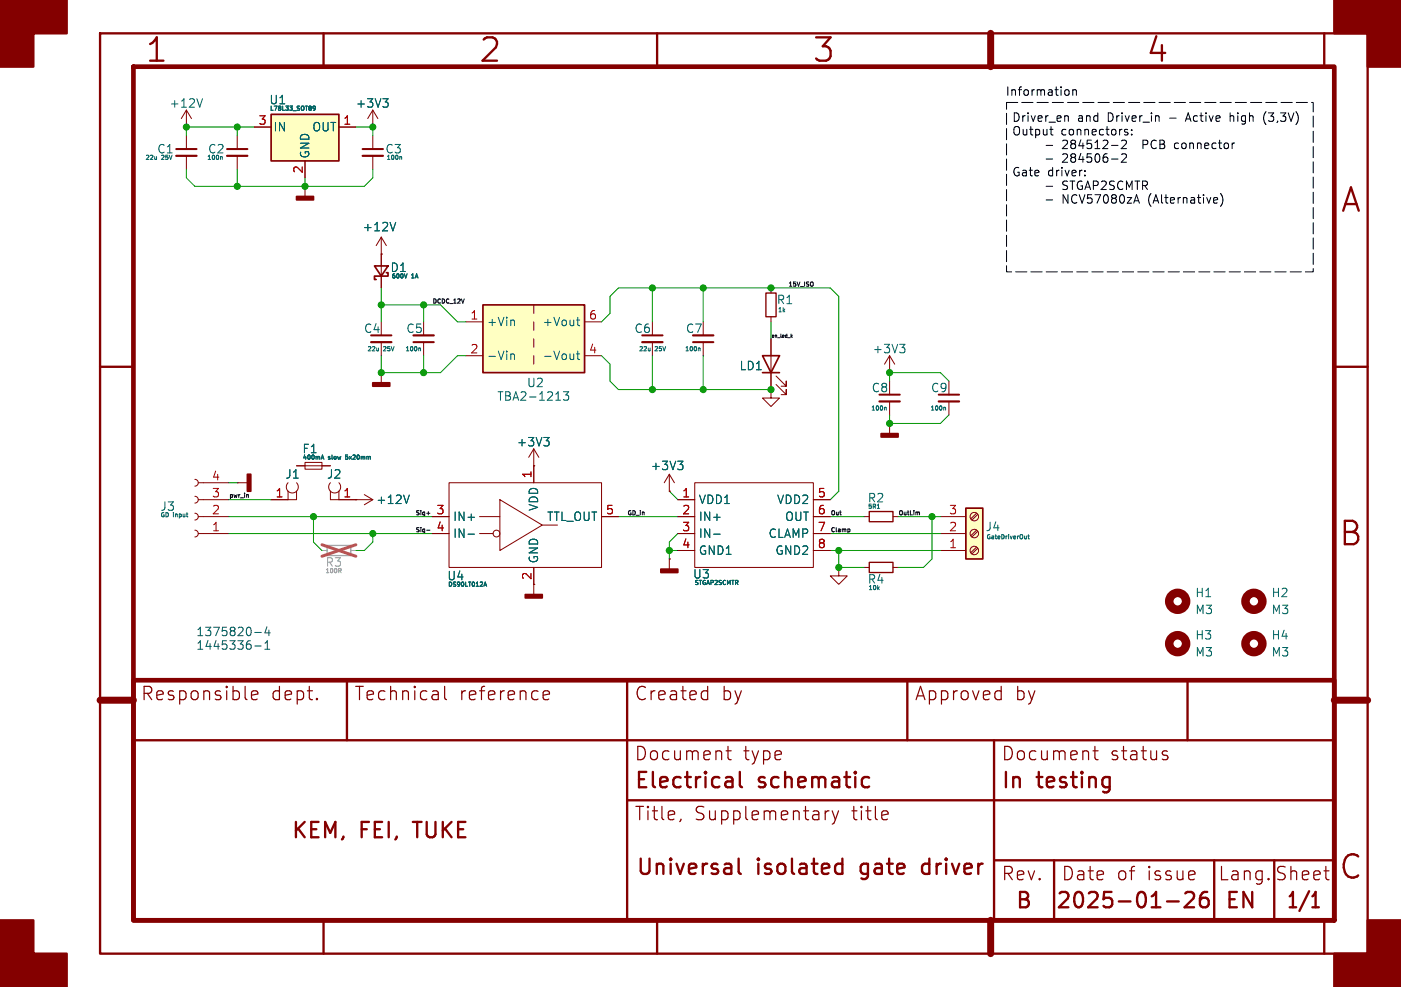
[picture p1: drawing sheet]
<svg xmlns="http://www.w3.org/2000/svg" width="210mm" height="148mm" viewBox="0 0 210 148" stroke-linecap="round" stroke-linejoin="round" font-family="sans-serif">
<g fill="none" stroke="#840000" stroke-width=".35">
<path d="M15 5h190v138h-190zM48.5 5v5M98.5 5v5M148.5 5v5M198.5 5v5M15 55h5M200 55h5M15 105h5M20 111h180M52 102v9M94 102v36M108.8 116.6l.2-.1 .7 .1 .1 .2v1.3"/>
<path d="M108.8 117.9l.2 .2h.6l.2-.2M109.8 117.1l-1 .2M110.9 115.8v1.9l.1 .2 .2 .2M130.3 116.6l-.7-.1-.2 .1-.2 .4v.6l.2 .3 .2 .2 .7-.2M136 102v9M149 111v27M165.7 116.5l.6 .1M166.3 117.9l-.6 .2M166.3 116.5v1.9l-.1 .2-.3 .2M178 102v9M200 105h5M48.5 138v5"/>
<path d="M94 120h106M98.5 138v5M109.3 129.5l.2 .1 .1 .2v1.3M109.6 130.9l-.2 .2M109.6 130.1l-.2 .1M110.7 128.8v1.9l.1 .2 .2 .2M125.4 130.9l.2 .2 .7-.2M125.4 129.6l.2-.1 .7 .1M126.3 128.8v2.3M138.3 129.7l-.1 .3v.6l.1 .2M148.5 138v5M149 129h51"/>
<path d="M158 129v9M174.9 135.2h1.8M177.7 134l.3-.2h.5a.62 .62 0 0 1 .4 .9l-1.3 1.4h1.4M181 133.8a.91 .91 0 0 0-1.1 .9v.9l.2 .3 .6 .2 .4-.3 .1-.2v-.5l-.2-.4-.7-.1-.2 .1-.2 .4M182 129v9M191 129v9M196.7 136.1h1M196.7 134.4l.5-.6v2.3M198.5 138v5"/>
</g>
<path d="M20 10h180v128h-180zM20 102h180v36h-180z" fill="none" stroke="#840000" stroke-width=".7"/>
<path d="M148.5 5v5M15 105h5M200 105h5M148.5 138v5" fill="none" stroke="#840000" stroke-width="1.1"/>
<g fill="#840000" stroke="#840000" stroke-width=".35">
<path d="M0 0h10v5h-5v5h-5z"/>
<path d="M0 138h5v5h5v5h-10z"/>
<path d="M200 0h10v10h-5v-5h-5z"/>
<path d="M205 138h5v10h-10v-5h5z"/>
</g>
<g fill="none" stroke="#840000" stroke-width=".18">
<path d="M37.7 104.3l.9-.2v-.4l-.6-.1-.3 .3v.7l.1 .2 .2 .1 .6-.1M47.5 104.7l.1 .1-.1 .1M47.5 104.7l-.1 .1 .1 .1M47.5 104.7v.2M66.6 102.9v1.7l.3 .3M81.4 104.3l1-.2-.1-.4-.6-.1-.3 .3v.7l.1 .2 .2 .1 .6-.1M105.5 103.6l.6 .1M106.1 104.8l-.6 .1M106.1 102.9v2M108.8 112.6h.8M109.1 111.9v1.7l.1 .2 .4 .1M149.5 103.6l.6 .1"/>
<path d="M150.1 104.8l-.6 .1M150.1 102.9v2M163.8 112.6h.8M164.1 111.9v1.7l.1 .2 .4 .1M174.5 112.6l.5 .1M174.5 113.3l.5 .1 .1 .2-.3 .3h-.4M102.1 122.8l-.2 .4M123.7 121.6v1.3M124.3 121.6a.51 .51 0 0 0-.6 .4M124.7 121.6l.5 1.3M125.2 122.9l-.2 .5-.3 .2M125.7 121.6l-.5 1.3"/>
<path d="M132.8 121.6l.2 .1 .1 .4-.9 .2M133 122.8l-.2 .1M190.1 131.7l.1 .1-.1 .1M198.5 130.6h.7M199 131.9h.2"/>
</g>
<path d="M101.6 74.9h2.5M101.6 77.5h2.5M104.1 72.4h17.8v12.7h-17.8zM121.9 74.9h2.6M121.9 77.5h2.6M101.6 80h2.5M101.6 82.6h2.5M121.9 80h2.6M121.9 82.6h2.6M129.5 85.1h.8M133.9 85.1h.7" fill="none" stroke="#840000" stroke-width=".15"/>
<path d="M107 80.1h1M131.6 88.2l.2 .2" fill="none" stroke="#006464" stroke-width=".15"/>
<path d="M130.3 84.3h3.6v1.6h-3.6z" fill="none" stroke="#840000" stroke-width=".2"/>
<g fill="none" stroke="#840000" stroke-width="1.3">
<circle cx="176.5" cy="90.2" r="1.27"/>
<circle cx="188" cy="90.2" r="1.27"/>
</g>
<path d="M72.4 45.7h15.2v10.2h-15.2z" fill="#ffffc2"/>
<path d="M72.4 45.7h15.2v10.2h-15.2z" fill="none" stroke="#840000" stroke-width=".25"/>
<path d="M69.8 48.3h2.6M69.8 53.3h2.6M80 45.7v1.3M80 48.3v1.2M80 50.8v1.3M80 53.3v1.3M87.6 48.3h2.6M87.6 53.3h2.6" fill="none" stroke="#840000" stroke-width=".15"/>
<path d="M76.6 53.2l.1-.1h.4v.8M76.6 53.1v.8M76.9 48l.2 .2v.6M84.5 58.7h.7l-.4 .5 .4 .2v.5l-.2 .1h-.4l-.1-.1M86.4 53.1h.5M86.4 48h.5M86.6 47.6v1.1l.3 .1M86.6 52.6v1.1l.3 .2M83.3 60h.7" fill="none" stroke="#006464" stroke-width=".15"/>
<circle cx="188" cy="96.5" r="1.27" fill="none" stroke="#840000" stroke-width="1.3"/>
<path d="M144.8 76.2h2.5v7.6h-2.5z" fill="#ffffc2"/>
<path d="M56.1 39.9h2.1l-1.1 1.5zM57.9 40.9h.3v.5h-2.1v.5h.3M114.3 53.3h2.5l-1.2 2.6zM114.3 55.9h2.5M144.8 76.2h2.5v7.6h-2.5z" fill="none" stroke="#840000" stroke-width=".25"/>
<g fill="none" stroke="#840000" stroke-width=".15">
<path d="M45.7 27.9h.1M45.7 27.9v1.6M57.1 38.1h.1M57.1 35.6v7.6M57.1 35.6l-.7 1.2M57.1 35.6l.8 1.2M57.1 55.9h.1M57.1 55.9v1.5M97.8 51.3v2M105.4 51.3v2M115.6 58.4v1.3h1.2l-1.2 1.3-1.3-1.3h1.3M115.6 58.4h.1"/>
<path d="M115.6 43.2v.7M115.6 47.5v.8M115.6 50.8v7.6M116.3 57.7l1.6 1.5v-.8v.8h-.8M116.3 56.4l1.6 1.5v-.7v.7h-.8M133.3 55.9h.1M133.3 53.3l-.7 1.3M133.3 53.3v2.6M133.3 53.3l.8 1.3M29.2 71.9a.51 .51 0 0 1 .5 .5 .51 .51 0 0 1-.5 .5M29.2 74.4a.51 .51 0 0 1 .5 .5 .51 .51 0 0 1-.5 .5M29.2 77a.51 .51 0 0 1 .5 .5 .51 .51 0 0 1-.5 .5"/>
<path d="M29.2 79.5a.51 .51 0 0 1 .5 .5 .51 .51 0 0 1-.5 .5M29.7 77.5h4.6M29.7 72.4h4.6M29.7 74.9h4.6M35.6 72.4h.1M35.6 72.4h1.5M43.2 73.7a.9 .9 0 0 0 1.2 0M43.2 72.4a.9 .9 0 0 0 0 1.3M43.2 73.7v1.2M44.4 72.4a.9 .9 0 0 1 0 1.3M44.4 73.7v1.2h-3.8M44.4 69.9h5.1"/>
<path d="M45.7 69.3h2.6v1.1h-2.6zM49.5 73.7a.9 .9 0 0 0 1.3 0M49.5 72.4a.9 .9 0 0 0 0 1.3M49.5 73.7v1.2h6.4M50.8 72.4a.9 .9 0 0 1 0 1.3M50.8 73.7v1.2M53.3 74.9h.1M54.6 74.2l1.3 .7M55.9 74.9l-1.3 .8M64.8 77.5h2.5M67.3 72.4h22.9v12.7h-22.9zM71.9 77.5h3"/>
<path d="M74.9 74.9l6.4 3.8-6.4 3.9zM80 69.9h.1M80 67.3v5.1M80 67.3l-.8 1.3M80 67.3l.8 1.3M81.3 78.7h2.3M90.2 77.5h2.5M100.3 73.7h.1M100.3 71.1l-.7 1.3M100.3 71.1v2.6M100.3 71.1l.8 1.3M129.5 77.5h.8"/>
<path d="M133.3 63.5h.1M133.3 60.2v2M133.3 63.5v1.5M133.9 77.5h.7M141 77.5h3.8M142.2 60.2v2M146.4 77l-.9 .8M146.4 79.5l-.9 .8M146.6 77.1l-.9 .9M146.6 79.7l-.9 .8M29.7 80h4.6M64.8 80h2.5"/>
<path d="M71.9 80h2M80 85.1v4.1M100.3 83.8h.1M100.3 83.8v1.5M125.7 85.1v1.3h1.3l-1.3 1.2-1.2-1.2h1.2M125.7 85.1h.1M141 82.6h3.8M141 80h3.8M146.4 82l-.9 .9M146.6 82.2l-.9 .9"/>
<circle cx="146" cy="77.5" r=".63"/>
<circle cx="74.4" cy="80" r=".51"/>
<circle cx="146" cy="82.5" r=".63"/>
<circle cx="146" cy="80" r=".63"/>
</g>
<g fill="none" stroke="#006464" stroke-width=".15">
<path d="M59.3 33.3l-.4 1.3M61 41.1l-.2 .6M97.4 52.2v.4M97.4 52.5v.1M104.7 52.2h.2v.4M134.9 51.6h.7l-.4 .5M135.4 52.1l.2 .3v.3l-.2 .2M48.2 68.7h.3M48.3 68.2l.3 .7M51.8 68.8l.2 .1M52.1 68.2h-.3v.3h.2M61.3 74.2l-.4 1.3"/>
<path d="M81.5 65.6h.8l-.4 .5M82.1 66.1l.2 .2v.3l-.2 .3M101.6 69.2h.8l-.4 .4M102.1 69.6l.3 .3v.3l-.3 .2M131.5 76.2h.4M132.6 61.1h.2v.4M141.5 61.1h.2v.4M70.2 80.1h.9M72.5 87.9l.2-.6 .2 .6M72.6 87.7h.3M153.8 80.8h-.1M153.9 80.4v.4"/>
<path d="M153.9 80.7l-.1 .1M154.1 80.4h.2M154.2 80.2v.5l.1 .1"/>
</g>
<path d="M96.3 51.3h3M103.9 50.3h3M131.8 60.2h3.1M140.7 60.2h3.1" fill="none" stroke="#840000" stroke-width=".33"/>
<path d="M96.3 50.3h3M103.9 51.3h3M131.8 59.2h3.1M140.7 59.2h3.1" fill="none" stroke="#840000" stroke-width=".3"/>
<g fill="#840000" stroke="#840000" stroke-width=".25">
<path d="M55.9 57.4h2.5v.5h-2.5z"/>
<path d="M78.7 89.2h2.6v.5h-2.6z"/>
<path d="M37.1 71.1h.5v2.6h-.5z"/>
<path d="M132.1 65h2.5v.5h-2.5z"/>
<path d="M99.1 85.3h2.5v.6h-2.5z"/>
<path d="M44.4 29.5h2.6v.5h-2.6z"/>
</g>
<path d="M49 81.8h3.6v1.5h-3.6z" fill="none" stroke="#a1a1a1" stroke-width=".2"/>
<path d="M48.3 82.6h.7M52.6 82.6h.7" fill="none" stroke="#a1a1a1" stroke-width=".15"/>
<path d="M50.9 85.6l.2 .3" fill="none" stroke="#989898" stroke-width=".15"/>
<path d="M48.3 81.7l5 1.7M53.3 81.7l-5 1.7" fill="none" stroke="#e65255" stroke-width=".46"/>
<path d="M114.8 43.9h1.5v3.6h-1.5zM130.3 76.7h3.6v1.5h-3.6z" fill="none" stroke="#840000" stroke-width=".2"/>
<circle cx="176.5" cy="96.5" r="1.27" fill="none" stroke="#840000" stroke-width="1.3"/>
<path d="M40.6 17.1h10.2v7h-10.2z" fill="#ffffc2"/>
<path d="M40.6 17.1h10.2v7h-10.2z" fill="none" stroke="#840000" stroke-width=".25"/>
<g fill="none" stroke="#840000" stroke-width=".15">
<path d="M27.9 19.1h.1M27.9 16.5v2.6M27.9 16.5l-.7 1.3M27.9 16.5l.8 1.3M38.1 19.1h2.5M50.8 19.1h2.5M55.9 19.1h.1M55.9 16.5l-.8 1.3M55.9 16.5v2.6M55.9 16.5l.7 1.3M27.9 20.3v2.1M27.9 23.4v2"/>
<path d="M35.6 20.3v2.1M35.6 23.4v2M45.7 24.1v2.6M55.9 20.3v2.1M55.9 23.4v2M57.1 38.1h.1M57.1 38.1v1.8M57.1 41.4v1.8M57.1 51.3v2M63.5 51.3v2M115.6 58.4h.1M115.6 50.8v2.5"/>
<path d="M115.6 55.9v2.5M40.6 74.9h2.6M44.4 69.9h1.3M48.3 69.9h1.2M50.8 74.9h2.5M53.3 74.9h.1M64.8 77.5h2.5M80 69.9h.1M80 69.9v2.5M90.2 77.5h2.5M100.3 73.7h.1M101.6 77.5h2.5"/>
<path d="M101.6 74.9h2.5M121.9 77.5h2.6M121.9 74.9h2.6M64.8 80h2.5M80 85.1v2.5M100.3 83.8h.1M101.6 80h2.5M101.6 82.6h2.5M121.9 80h2.6M121.9 82.6h2.6M125.7 85.1h.1"/>
</g>
<g fill="none" stroke="#006464" stroke-width=".15">
<path d="M30.4 14.8l-.5 1.3M47.3 16.2l-.2 .1h-.1l-.1-.3 .2-.1 .2 .1-.1 .4-.2 .1M57.4 14.8h.8l-.4 .5M57.9 15.3l.3 .2v.3l-.3 .3M23.5 23.5v.4M23.5 23.8l-.1 .1M33.3 23.6v.3M59.3 33.3l-.4 1.3M60.2 23.6v.3M56.7 52.2v.4M56.7 52.5l-.1 .1M61 41.1l-.2 .6"/>
<path d="M62.8 52.2h.2v.4M48.2 68.7h.3M48.3 68.2l.3 .7M51.8 68.8l.2 .1M52.1 68.2h-.3v.3h.2M61.3 74.2l-.4 1.3M81.5 65.6h.8l-.4 .5M82.1 66.1l.2 .2v.3l-.2 .3M101.6 69.2h.8l-.4 .4M102.1 69.6l.3 .3v.3l-.3 .2M70.2 80.1h.9M72.5 87.9l.2-.6 .2 .6"/>
<path d="M72.6 87.7h.3M107 80.1h1"/>
</g>
<path d="M26.4 23.4h3.1M34 23.4h3.1M54.4 23.4h3M55.6 51.3h3.1M62 50.3h3" fill="none" stroke="#840000" stroke-width=".33"/>
<path d="M26.4 22.4h3.1M34 22.4h3.1M54.4 22.4h3M55.6 50.3h3.1M62 51.3h3" fill="none" stroke="#840000" stroke-width=".3"/>
<path d="M118.6 50.4l.2 .2M118.8 50.3l-.2 .2M64 77h.4M64 79.5h.4M127.3 79.3l.1 .1-.1 .3M137.7 76.8l.1 .1v.3" fill="none" stroke="#0f0f0f" stroke-width=".15"/>
<g fill="none" stroke="#000" stroke-width=".15">
<path d="M157.4 19.4h.4M157.5 19v1.1l.3 .1M159.8 17.4h.3v.1v.7M159.8 13.5h.3l.2 .2-.1 .5-.4 .1M160.8 13.6l.2-.1h.3l.1 .8M160.8 13.5v.8M168.6 19.5h.4M168.6 19.8l.4 .1 .1 .2-.2 .1h-.3M169.6 19.5v.1M173.7 17.4l.1 .8M184.4 16.9v1.3M184.6 17.4l-.2 .1"/>
<path d="M189.8 16.7a1.46 1.46 0 0 0 0 2M156.8 21.8h1M156.8 23.8h1M156.8 27.9h1M156.8 30h1M162.6 26.3v.1M162.6 25.6v.1M166.6 21.8h1M166.6 23.8h1M168.1 23.2l.5-.1 .2 .1 .1 .2-.8 .9h.8M168.6 21l.3 .3-.1 .3-.7 .7h.8M169.6 20.1v.1"/>
<path d="M170.1 30.1h.6M170.4 29.2l.4 1.3M182.1 29.6l.4 .1v.2l-.6 .1M182.5 30.4l-.4 .1M182.9 29a1.46 1.46 0 0 1 0 2M185.1 21.4l-.3 .1"/>
</g>
<path d="M38.2 94.8h1M38.2 96.9h1M39.7 97.4h.7M39.7 96.5l.4-.4v1.3M40 94l-.3 .9h.8M40.3 94.5v.8" fill="none" stroke="#0000c2" stroke-width=".15"/>
<path d="M150.9 15.4h45.9v25.4h-45.9z" fill="none" stroke="#000" stroke-width=".15" stroke-dasharray="1.7 .6"/>
<g fill="none" stroke="#009600" stroke-width=".15">
<path d="M35.6 19.1v1.2M38.1 19.1h-10.2v1.2M53.3 19.1h2.6v1.2M27.9 25.4v1.3l1.3 1.2h25.4l1.3-1.2v-1.3M35.6 25.4v2.5M45.7 26.7v1.2M57.1 43.2v5.1M57.1 53.3v2.6h8.9l2.6-2.6h1.2M57.1 45.7h8.9l2.6 2.6h1.2M63.5 45.7v2.6M63.5 53.3v2.6M90.2 48.3l1.2-1.3v-2.5l1.3-1.3h31.8l1.2 1.3v29.2l-1.2 1.2"/>
<path d="M90.2 53.3l1.2 1.3v2.6l1.3 1.2h22.9M97.8 43.2v5.1M97.8 53.3v5.1M105.4 43.2v5.1M105.4 53.3v5.1M115.6 48.3v2.5M133.3 57.2v-1.3h7.7l1.2 1.3M34.3 77.5h30.5M34.3 74.9h6.3M34.3 72.4h1.3M47 77.5v3.8l1.3 1.3M92.7 77.5h8.9"/>
<path d="M100.3 73.7l1.3 1.2M124.5 77.5h5M133.3 62.2v1.3h7.7l1.2-1.3M134.6 77.5h6.4M139.7 77.5v6.3l-1.3 1.3h-3.8M34.3 80h30.5M55.9 80v1.3l-1.3 1.3h-1.3M100.3 82.6h1.3M101.6 80l-1.3 1.3v2.5M124.5 82.6h16.5M124.5 80h16.5M125.7 82.6v2.5h3.8"/>
</g>
<g fill="#009600" stroke="#009600" stroke-width=".15">
<circle cx="97.8" cy="58.4" r=".46"/>
<circle cx="97.8" cy="43.2" r=".46"/>
<circle cx="100.3" cy="82.6" r=".46"/>
<circle cx="57.1" cy="45.7" r=".46"/>
<circle cx="63.5" cy="45.7" r=".46"/>
<circle cx="45.7" cy="27.9" r=".46"/>
<circle cx="35.6" cy="27.9" r=".46"/>
<circle cx="35.6" cy="19.1" r=".46"/>
<circle cx="55.9" cy="19.1" r=".46"/>
<circle cx="27.9" cy="19.1" r=".46"/>
<circle cx="105.4" cy="58.4" r=".46"/>
<circle cx="115.6" cy="58.4" r=".46"/>
<circle cx="105.4" cy="43.2" r=".46"/>
<circle cx="125.7" cy="82.6" r=".46"/>
<circle cx="125.7" cy="85.1" r=".46"/>
<circle cx="133.3" cy="55.9" r=".46"/>
<circle cx="115.6" cy="43.2" r=".46"/>
<circle cx="55.9" cy="80" r=".46"/>
<circle cx="63.5" cy="55.9" r=".46"/>
<circle cx="47" cy="77.5" r=".46"/>
<circle cx="57.1" cy="55.9" r=".46"/>
<circle cx="139.7" cy="77.5" r=".46"/>
<circle cx="133.3" cy="63.5" r=".46"/>
</g>
<g font-size="4.9" fill="#840000">
<text x="21.7" y="9.8">1</text>
<text x="71.7" y="9.8">2</text>
<text x="121.7" y="9.8">3</text>
<text x="171.7" y="9.8">4</text>
<text x="200.8" y="32.3">A</text>
<text x="200.6" y="82.3">B</text>
<text x="200.6" y="132.3">C</text>
</g>
<g font-size="3.2" fill="#840000">
<text x="95" y="118.7">Electrical</text>
<text x="113.7" y="118.7">schematic</text>
<text x="150" y="118.7">In</text>
<text x="155.5" y="118.7">testing</text>
<text x="43.5" y="126.2">KEM,</text>
<text x="54" y="126.2">FEI,</text>
<text x="62.5" y="126.2">TUKE</text>
<text x="95.2" y="131.7">Universal</text>
<text x="113.4" y="131.7">isolated</text>
<text x="129.5" y="131.7">gate</text>
<text x="139.2" y="131.7">driver</text>
<text x="152.1" y="136.7">B</text>
<text x="158.1" y="136.7">2025-01-26</text>
<text x="183.5" y="136.7">EN</text>
<text x="192.6" y="136.7">1/1</text>
</g>
<g font-size="2.8" fill="#840000">
<text x="21" y="105.3">Responsible</text>
<text x="40.6" y="105.3">dept.</text>
<text x="53" y="105.3">Technical</text>
<text x="68.8" y="105.3">reference</text>
<text x="95" y="105.3">Created</text>
<text x="108.1" y="105.3">by</text>
<text x="137" y="105.3">Approved</text>
<text x="152.1" y="105.3">by</text>
<text x="95" y="114.3">Document</text>
<text x="111.3" y="114.3">type</text>
<text x="150" y="114.3">Document</text>
<text x="166.3" y="114.3">status</text>
<text x="95" y="123.3">Title,</text>
<text x="104" y="123.3">Supplementary</text>
<text x="127.7" y="123.3">title</text>
<text x="150" y="132.3">Rev.</text>
<text x="159" y="132.3">Date</text>
<text x="167.3" y="132.3">of</text>
<text x="172" y="132.3">issue</text>
<text x="182.5" y="132.3">Lang.</text>
<text x="191" y="132.3">Sheet</text>
</g>
<g font-size="1.8" fill="#006464">
<text x="25.3" y="16.4">+12V</text>
<text x="40.3" y="15.8">U1</text>
<text x="53.2" y="16.4">+3V3</text>
<text x="23.5" y="23.2">C1</text>
<text x="31.1" y="23.2">C2</text>
<text x="40.9" y="19.9">IN</text>
<text x="46.6" y="23.9" transform="rotate(-90 46.6 23.9)">GND</text>
<text x="46.7" y="19.9">OUT</text>
<text x="57.7" y="23.2">C3</text>
<text x="54.3" y="34.9">+12V</text>
<text x="58.4" y="41">D1</text>
<text x="116.3" y="45.8">R1</text>
<text x="54.5" y="50.1">C4</text>
<text x="60.8" y="50.1">C5</text>
<text x="72.9" y="49.1">+Vin</text>
<text x="81.2" y="49.1">+Vout</text>
<text x="95" y="50.1">C6</text>
<text x="102.7" y="50.1">C7</text>
<text x="130.7" y="53.2">+3V3</text>
<text x="72.9" y="54.2">-Vin</text>
<text x="78.9" y="58.3">U2</text>
<text x="81.2" y="54.2">-Vout</text>
<text x="110.8" y="55.7">LD1</text>
<text x="130.6" y="59">C8</text>
<text x="139.5" y="59">C9</text>
<text x="74.4" y="60.3">TBA2-1213</text>
<text x="42.7" y="72">J1</text>
<text x="45.2" y="68.2">F1</text>
<text x="48.9" y="72">J2</text>
<text x="77.4" y="67.2">+3V3</text>
<text x="97.4" y="70.7">+3V3</text>
<text x="24" y="76.8">J3</text>
<text x="56.3" y="75.8">+12V</text>
<text x="80.9" y="76.7" transform="rotate(-90 80.9 76.7)">VDD</text>
<text x="104.6" y="75.8">VDD1</text>
<text x="116.4" y="75.8">VDD2</text>
<text x="130" y="75.5">R2</text>
<text x="67.8" y="78.3">IN+</text>
<text x="67.8" y="80.9">IN-</text>
<text x="81.9" y="78.3">TTL_OUT</text>
<text x="104.6" y="78.3">IN+</text>
<text x="104.6" y="80.9">IN-</text>
<text x="104.6" y="83.4">GND1</text>
<text x="115.1" y="80.9">CLAMP</text>
<text x="116.1" y="83.4">GND2</text>
<text x="117.6" y="78.3">OUT</text>
<text x="147.7" y="79.9">J4</text>
<text x="67" y="87.2">U4</text>
<text x="80.9" y="84.6" transform="rotate(-90 80.9 84.6)">GND</text>
<text x="103.8" y="87">U3</text>
<text x="130" y="87.7">R4</text>
<text x="179.1" y="89.8">H1</text>
<text x="190.5" y="89.8">H2</text>
<text x="179.1" y="92.3">M3</text>
<text x="190.5" y="92.3">M3</text>
<text x="179.1" y="98.7">M3</text>
<text x="179.1" y="96.1">H3</text>
<text x="190.5" y="98.7">M3</text>
<text x="190.5" y="96.1">H4</text>
</g>
<g font-size="1.8">
<text x="150.7" y="14.6">Information</text>
<text x="151.6" y="18.5">Driver_en</text>
<text x="151.6" y="20.5">Output</text>
<text x="159" y="20.5">connectors:</text>
<text x="159.2" y="22.6">284512-2</text>
<text x="161.5" y="18.5">and</text>
<text x="166.1" y="18.5">Driver_in</text>
<text x="171.5" y="22.6">PCB</text>
<text x="175.5" y="18.5">-</text>
<text x="176.5" y="22.6">connector</text>
<text x="178.3" y="18.5">Active</text>
<text x="185" y="18.5">high</text>
<text x="190.2" y="18.5">(3,3V)</text>
<text x="151.6" y="26.7">Gate</text>
<text x="157" y="26.7">driver:</text>
<text x="159.2" y="24.6">284506-2</text>
<text x="159.2" y="28.7">STGAP2SCMTR</text>
<text x="159.2" y="30.8">NCV57080zA</text>
<text x="172.2" y="30.8">(Alternative)</text>
</g>
<g font-size="1.8" fill="#a90000">
<text x="38.7" y="18.8">3</text>
<text x="51.4" y="18.8">1</text>
<text x="45.5" y="26.1" transform="rotate(-90 45.5 26.1)">2</text>
<text x="70.4" y="48">1</text>
<text x="70.4" y="53.1">2</text>
<text x="88.2" y="53.1">4</text>
<text x="88.2" y="48">6</text>
<text x="79.8" y="71.8" transform="rotate(-90 79.8 71.8)">1</text>
<text x="31.7" y="77.2">2</text>
<text x="31.7" y="74.7">3</text>
<text x="31.7" y="72.1">4</text>
<text x="41.2" y="74.7">1</text>
<text x="51.4" y="74.7">1</text>
<text x="65.3" y="77.2">3</text>
<text x="90.7" y="77.2">5</text>
<text x="102.2" y="74.7">1</text>
<text x="102.2" y="77.2">2</text>
<text x="122.5" y="74.7">5</text>
<text x="122.5" y="77.2">6</text>
<text x="142.2" y="77.2">3</text>
<text x="31.7" y="79.8">1</text>
<text x="65.3" y="79.8">4</text>
<text x="102.2" y="79.8">3</text>
<text x="102.2" y="82.3">4</text>
<text x="122.5" y="79.8">7</text>
<text x="122.5" y="82.3">8</text>
<text x="142.2" y="82.3">1</text>
<text x="142.2" y="79.8">2</text>
<text x="79.8" y="87.1" transform="rotate(-90 79.8 87.1)">2</text>
</g>
<text font-size="1.8" fill="#989898" x="48.7" y="85.2">R3</text>
<g font-size="1.8" fill="#0000c2">
<text x="29.3" y="95.6">1375820-4</text>
<text x="29.3" y="97.6">1445336-1</text>
</g>
<g font-size=".9" fill="#006464">
<text x="40.3" y="16.8">L78L33_SOT89</text>
<text x="21.7" y="24.2">22u</text>
<text x="24.3" y="24.2">25V</text>
<text x="30.9" y="24.2">100n</text>
<text x="57.8" y="24.2">100n</text>
<text x="58.6" y="41.9">600V</text>
<text x="61.7" y="41.9">1A</text>
<text x="116.5" y="47">1k</text>
<text x="54.9" y="52.9">22u</text>
<text x="57.5" y="52.9">25V</text>
<text x="60.6" y="52.9">100n</text>
<text x="95.6" y="52.9">22u</text>
<text x="98.2" y="52.9">25V</text>
<text x="102.5" y="52.9">100n</text>
<text x="130.4" y="61.8">100n</text>
<text x="139.3" y="61.8">100n</text>
<text x="45.2" y="69.1">400mA</text>
<text x="49.3" y="69.1">slow</text>
<text x="52.2" y="69.1">5x20mm</text>
<text x="23.9" y="77.8">GD</text>
<text x="26" y="77.8">input</text>
<text x="130" y="76.5">5R1</text>
<text x="147.7" y="81.1">GateDriverOut</text>
<text x="67" y="88.2">DS90LT012A</text>
<text x="104" y="87.9">STGAP2SCMTR</text>
<text x="130" y="88.7">10k</text>
</g>
<g font-size=".9" fill="#0f0f0f">
<text x="64.8" y="45.5">DCDC_12V</text>
<text x="118.1" y="43">15V_ISO</text>
<text x="34.3" y="74.7">pwr_in</text>
<text x="62.2" y="77.3">Sig+</text>
<text x="94" y="77.3">GD_in</text>
<text x="124.5" y="77.3">Out</text>
<text x="134.6" y="77.3">OutLim</text>
<text x="62.2" y="79.8">Sig-</text>
<text x="124.5" y="79.8">Clamp</text>
</g>
<text font-size=".9" fill="#989898" x="48.6" y="86.1">100R</text>
<text font-size=".7" fill="#0f0f0f" x="115.6" y="50.7">en_led_k</text>
</svg>
